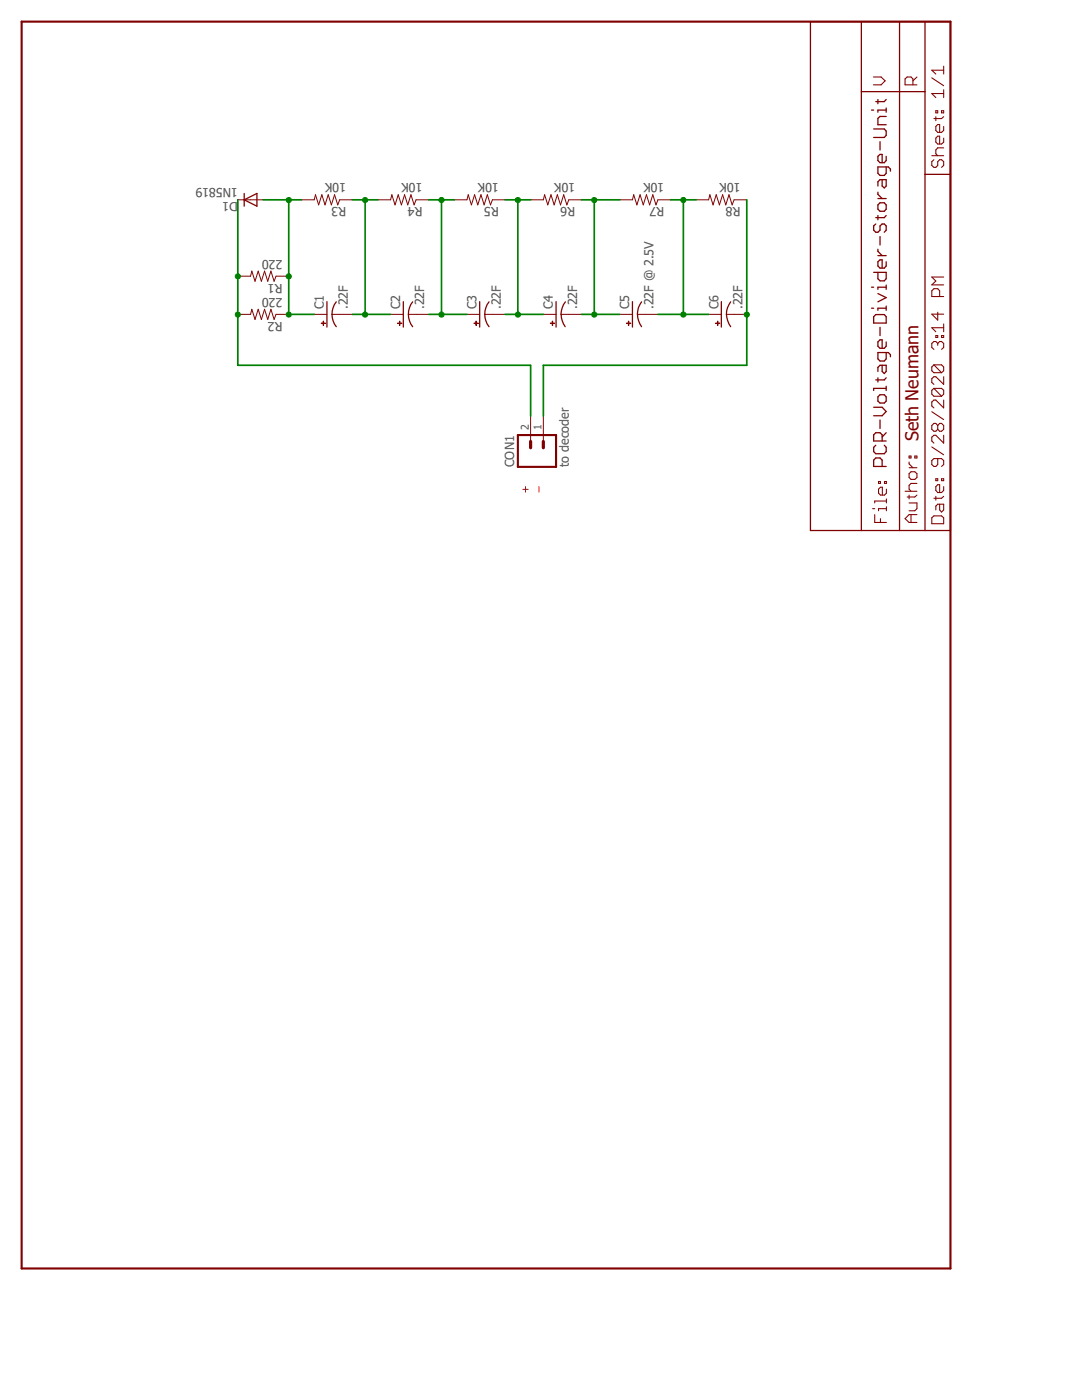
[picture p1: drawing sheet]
<svg xmlns="http://www.w3.org/2000/svg" width="216mm" height="279mm" viewBox="0 0 216 279" stroke-linecap="round" stroke-linejoin="round" font-family="sans-serif">
<path d="M4.1 4.1l186.1 249.6M190.2 4.1l-186.1 249.6" fill="none" stroke="#fff" stroke-width=".2"/>
<path d="M104.3 97.7h1.1M104.9 97.1v1.1M107.5 97.1v1.1" fill="none" stroke="#f00" stroke-width=".2"/>
<path d="M4.3 4.3h185.4v248.9h-185.4zM103.3 86.8h7.7v6.4h-7.7z" fill="none" stroke="#800000" stroke-width=".42"/>
<g fill="none" stroke="#800000" stroke-width=".25">
<path d="M161.7 4.3h28v101.6h-28zM171.9 18.3h12.7M171.9 4.3v101.6M175.2 19.9v.8M176.8 19.9l-.4 .4h-1.6M179.5 4.3v101.6M184.6 4.3v101.6M48.7 39.9l2.6-1.3v2.5zM48.7 38.6v2.5M173.9 22h.4M174.3 25.7h2.1l.4 .5v.8l-.4 .4h-2.1M175.2 38.4v.4l.8 .8"/>
<path d="M175.2 39.6h1.6M175.6 28.3v1.6M176 35.9v1.2l.4 .4 .4-.4v-1.2h-1.2l-.4 .4v.8M176.8 31.2v.8l-.4 .5h-.8l-.4-.5v-.8l.4-.4h.4v1.7M176.8 21.5v.9M176.8 33.3v1.3l-.4 .4h-.8l-.4-.4v-1.3h2l.5 .4v.5M176.8 22h-1.6v.4M176.8 23.2h-1.2l-.4 .4v1.3h1.6M184.6 34.8h5.1M173.9 57.3h.4M174.3 54.4h2.5v1.2l-.4 .4h-.8l-.4-.4v-1.2M174.8 44.7l-.5 .4v.8l.5 .5h.4l.4-.5v-.8l.4-.4h.4l.4 .4v.8l-.4 .5"/>
<path d="M175.2 43v.9M175.2 49.7v.5l.8 .8M175.2 58.6l1.6 .8-1.6 .8M175.2 51h1.6M175.6 40.5h.8l.4 .4v.8l-.4 .5h-.8l-.4-.5v-.8zM175.6 47.2v1.7M176.8 52.2v.9l-.4 .4h-.8l-.4-.4v-.9l.4-.3h.4v1.6M176.8 56.9v.8M176.8 57.3h-1.6v.4M176.8 43l-.4 .4h-1.6M65.2 60.2v5.1M67.1 60.2a4 4 0 0 0 0 5"/>
<path d="M173.9 61.5h.4M174.8 62.8h1.6l.4 .4v1.3h-2.5v-1.3zM175.2 79.2l.4-.4h.8l.4 .4v.9l-.4 .3h-.8l-.4-.3zM175.2 75.4v.8M175.6 65.3v1.7M176 72.9v1.2l.4 .4 .4-.4v-1.2h-1.2l-.4 .4v.8M176.8 77.5h-2.5v.4M176.8 68.2v.9l-.4 .4h-.8l-.4-.4v-.9l.4-.4h.4v1.7M176.8 61.1v.8M176.8 70.4v1.2l-.4 .5h-.8l-.4-.5v-1.2h2l.5 .4v.4M176.8 77.1v.8M176.8 61.5h-1.6v.4"/>
<path d="M176.8 75.4l-.4 .4h-1.6M174.3 81.3h1.7l.8 .8-.8 .9h-1.7M174.8 88.9l-.5 .4v.8l.5 .5h1.6l.4-.5v-.8l-.4-.4M175.6 83.8v1.7M176 93.1v-1.3l-.4-.4h-.8l-.5 .4v1.3h2.5M176 88v-1.2l-.4-.4h-.8l-.5 .4v1.2h2.5M176.8 86.4l-.8 .8"/>
</g>
<g fill="none" stroke="#800000" stroke-width=".21">
<path d="M174.3 15.4h1.5l.8 .7-.8 .8h-1.5M182.2 16.9v-1.2l-.4-.3h-.8l-.4 .3v1.2h2.4M183 15.4l-.8 .7M185.9 15.5l2.4 1.6M188.3 13.2v1.6M188.3 17.9v1.6M188.3 18.7h-2.4l.8 .8M188.3 14h-2.4l.8 .8M185.9 31.1h2.4M186.4 31.9l-.5 .4v.7l.5 .4h.3l.4-.4v-.7l.4-.4h.4l.4 .4v.7l-.4 .4M186.7 22.1h.4v.4h-.4zM186.7 23.3v.8"/>
<path d="M187.9 22.1h.4v.4h-.4zM188.3 25.2v.8l-.4 .4h-.8l-.4-.4v-.8l.4-.4h.4v1.6M188.3 27.6v.8l-.4 .3h-.8l-.4-.3v-.8l.4-.4h.4v1.5M188.3 29.5h-1.2l-.4 .4v.8l.4 .4M188.3 23.3l-.4 .4h-1.5M187.5 59.2v-1.2l-.4-.4h-.7l-.5 .4v1.2h2.4M188.3 55.3h-2.4l.8 .8-.8 .8h2.4M186.4 72.8h1.5l.4 .4v.8l-.4 .4M186.4 77.5h1.5l.4 .4v.8l-.4 .4M186.4 72.8l-.5 .4v.8l.5 .4h1.5M186.4 77.5l-.5 .4v.8l.5 .4h1.5M186.4 77.5l1.5 1.6"/>
<path d="M186.4 72.8l1.5 1.6M186.7 67h.4v.4h-.4zM187.1 68.5l.4-.3h.4l.4 .3v.8l-.4 .4M187.1 68.5l-.4-.3h-.3l-.5 .3v.8l.5 .4M187.1 62.3v1.6l-1.2-1.2h2.4M187.1 68.5v.4M187.9 67h.4v.4h-.4zM188.3 64.6v1.6M188.3 75.2v1.5l-1.6-1.5h-.3l-.5 .4v.7l.5 .4M188.3 79.8v1.6l-1.6-1.6h-.3l-.5 .4v.8l.5 .4M188.3 65.4h-2.4l.8 .8M175.3 96.1h.4v.4h-.4z"/>
<path d="M176.5 96.1h.4v.4h-.4zM176.9 100h-2.4v.4M176.9 97.6v.8l-.4 .4h-.8l-.4-.4v-.8l.4-.4h.4v1.6M176.9 99.6v.8M180.6 98h2.4M181.4 91h.4v.4h-.4zM181.4 92.2v.4l.8 .7M181.4 98.8v.8M181.4 93.3h1.6M181.8 94.1h.7l.5 .4v.8l-.5 .4h-.7l-.4-.4v-.8zM182.5 91h.5v.4h-.5zM183 96.5h-1.2l-.4 .4v.7l.4 .4"/>
<path d="M183 98.8l-.5 .4h-1.5M185.9 89.2l2.4 1.6M185.9 82.2l2.4 1.5M186.7 95.5h.4v.4h-.4zM186.7 99.1v.7M187.1 84.9l.4-.4h.4l.4 .4v.8l-.4 .4h-.4l-.4-.4M187.1 91.5v1.2l-.4 .4h-.3l-.5-.4v-.8l.5-.4h1.5l.4 .4v.8l-.4 .4M187.1 84.9l-.4-.4h-.3l-.5 .4v.8l.5 .4h.3l.4-.4M187.1 84.9v.8M187.9 95.5h.4v.4h-.4zM188.3 86.9v1.5l-1.6-1.5h-.3l-.5 .3v.8l.5 .4M188.3 97.1v.8l-.4 .4h-.8l-.4-.4v-.8l.4-.4h.4v1.6"/>
<path d="M188.3 99.1l-.4 .3h-1.5M174.1 101.5h.4M174.5 102.7v1.6h2.4M175.7 103.5v.8M176.9 101.5h-1.6v.4M176.9 101.1v.8M181.4 100.4h1.6v1.1l-.5 .4h-1.1M181.8 102.7v1.6M183 102.7h-1.6l-.8 .8 .8 .8h1.6M185.9 103.3l.5-.3h1.5l.4 .3v1.2h-2.4zM187.5 100.6v1.2l.4 .4 .4-.4v-1.2h-1.2l-.4 .4v.8"/>
</g>
<path d="M47.5 39.9h5M60.2 39.9h2.5l.2-1 .7 2 .6-2 .7 2 .6-2 .6 2 .7-2 .6 2 .4-1h2.5M75.4 39.9h2.5l.3-1 .6 2 .7-2 .6 2 .6-2 .7 2 .6-2 .6 2 .4-1h2.6M90.6 39.9h2.6l.2-1 .7 2 .6-2 .6 2 .7-2 .6 2 .6-2 .7 2 .4-1h2.5M105.9 39.9h2.5l.3-1 .6 2 .6-2 .7 2 .6-2 .6 2 .7-2 .6 2 .4-1h2.5M123.7 39.9h2.5l.2-1 .7 2 .6-2 .7 2 .6-2 .6 2 .7-2 .6 2 .4-1h2.5M138.9 39.9h2.5l.2-1 .7 2 .6-2 .7 2 .6-2 .6 2 .7-2 .6 2 .4-1h2.5M47.5 55.1h2.5l.2-1 .7 2 .6-2 .7 2 .6-2 .6 2 .7-2 .6 2 .4-1h2.5M47.5 62.7h2.5l.2-1 .7 2.1 .6-2.1 .7 2.1 .6-2.1 .6 2.1 .7-2.1 .6 2.1 .4-1.1h2.5M66.3 62.7h1.5M105.9 83v5.1M108.4 83v5.1" fill="none" stroke="#800000" stroke-width=".2"/>
<path d="M105.9 88.1v1.3M108.4 88.1v1.3" fill="none" stroke="#800000" stroke-width=".64"/>
<path d="M64.5 64.1l.1 .8z" fill-rule="evenodd" fill="#800000"/>
<path d="M64.5 64.1l.1 .8z" fill="none" stroke="#800000" stroke-width=".2"/>
<path d="M64.1 64.5l.8 .1z" fill-rule="evenodd" fill="#800000"/>
<path d="M62.7 62.7h2.5M64.1 64.5l.8 .1zM67.8 62.7h2.5M81.5 62.7h1.5" fill="none" stroke="#800000" stroke-width=".2"/>
<path d="M80.5 60.2v5.1M82.3 60.2a4 4 0 0 0 0 5" fill="none" stroke="#800000" stroke-width=".25"/>
<path d="M79.7 64.1l.1 .8z" fill-rule="evenodd" fill="#800000"/>
<path d="M79.7 64.1l.1 .8z" fill="none" stroke="#800000" stroke-width=".2"/>
<path d="M79.3 64.5l.9 .1z" fill-rule="evenodd" fill="#800000"/>
<path d="M77.9 62.7h2.6M79.3 64.5l.9 .1zM83 62.7h2.6M96.7 62.7h1.6" fill="none" stroke="#800000" stroke-width=".2"/>
<path d="M95.7 60.2v5.1M97.6 60.2a4 4 0 0 0 0 5" fill="none" stroke="#800000" stroke-width=".25"/>
<path d="M95 64.1v.8z" fill-rule="evenodd" fill="#800000"/>
<path d="M95 64.1v.8z" fill="none" stroke="#800000" stroke-width=".2"/>
<path d="M94.6 64.5l.8 .1z" fill-rule="evenodd" fill="#800000"/>
<path d="M93.2 62.7h2.5M94.6 64.5l.8 .1zM98.3 62.7h2.5M112 62.7h1.5" fill="none" stroke="#800000" stroke-width=".2"/>
<path d="M111 60.2v5.1M112 62.7a4.4 4.4 0 0 0 .8 2.5M112.8 60.2a4.5 4.5 0 0 0-.9 2.5" fill="none" stroke="#800000" stroke-width=".25"/>
<path d="M110.2 64.1l.1 .8z" fill-rule="evenodd" fill="#800000"/>
<path d="M110.2 64.1l.1 .8z" fill="none" stroke="#800000" stroke-width=".2"/>
<path d="M109.8 64.5l.9 .1z" fill-rule="evenodd" fill="#800000"/>
<path d="M108.4 62.7h2.6M109.8 64.5l.9 .1zM113.5 62.7h2.5M127.2 62.7h1.5" fill="none" stroke="#800000" stroke-width=".2"/>
<path d="M126.2 60.2v5.1M127.2 62.7a4.4 4.4 0 0 0 .8 2.5M128 60.2a4 4 0 0 0-.8 2.5" fill="none" stroke="#800000" stroke-width=".25"/>
<path d="M125.4 64.1l.1 .8z" fill-rule="evenodd" fill="#800000"/>
<path d="M125.4 64.1l.1 .8z" fill="none" stroke="#800000" stroke-width=".2"/>
<path d="M125 64.5l.9 .1z" fill-rule="evenodd" fill="#800000"/>
<path d="M123.7 62.7h2.5M125 64.5l.9 .1zM128.7 62.7h2.6M144.9 62.7h1.6" fill="none" stroke="#800000" stroke-width=".2"/>
<path d="M143.9 60.2v5.1M145.8 60.2a4 4 0 0 0 0 5" fill="none" stroke="#800000" stroke-width=".25"/>
<path d="M143.2 64.1l.1 .8z" fill-rule="evenodd" fill="#800000"/>
<path d="M143.2 64.1l.1 .8z" fill="none" stroke="#800000" stroke-width=".2"/>
<path d="M142.8 64.5l.8 .1z" fill-rule="evenodd" fill="#800000"/>
<path d="M141.4 62.7h2.5M142.8 64.5l.8 .1zM146.5 62.7h2.5" fill="none" stroke="#800000" stroke-width=".2"/>
<path d="M149 39.9v33h-40.6v10.1" fill="none" stroke="#008000" stroke-width=".34"/>
<circle cx="149" cy="62.8" r=".51" fill="#008000"/>
<circle cx="149" cy="62.8" r=".51" fill="none" stroke="#008000" stroke-width=".2"/>
<path d="M57.6 55.1v7.6h5.1" fill="none" stroke="#008000" stroke-width=".34"/>
<circle cx="57.6" cy="62.8" r=".51" fill="#008000"/>
<circle cx="57.6" cy="62.8" r=".51" fill="none" stroke="#008000" stroke-width=".2"/>
<path d="M52.5 39.9h7.7M57.6 39.9v15.2" fill="none" stroke="#008000" stroke-width=".34"/>
<circle cx="57.6" cy="55.2" r=".51" fill="#008000"/>
<circle cx="57.6" cy="55.2" r=".51" fill="none" stroke="#008000" stroke-width=".2"/>
<circle cx="57.6" cy="39.9" r=".51" fill="#008000"/>
<circle cx="57.6" cy="39.9" r=".51" fill="none" stroke="#008000" stroke-width=".2"/>
<path d="M47.5 55.1v7.6" fill="none" stroke="#008000" stroke-width=".34"/>
<circle cx="47.5" cy="62.8" r=".51" fill="#008000"/>
<circle cx="47.5" cy="62.8" r=".51" fill="none" stroke="#008000" stroke-width=".2"/>
<path d="M47.5 39.9v15.2M47.5 62.7v10.2h58.4v10.1" fill="none" stroke="#008000" stroke-width=".34"/>
<circle cx="47.5" cy="55.2" r=".51" fill="#008000"/>
<circle cx="47.5" cy="55.2" r=".51" fill="none" stroke="#008000" stroke-width=".2"/>
<path d="M70.3 39.9h5.1M72.9 39.9v22.8h-2.6" fill="none" stroke="#008000" stroke-width=".34"/>
<circle cx="72.9" cy="39.9" r=".51" fill="#008000"/>
<circle cx="72.9" cy="39.9" r=".51" fill="none" stroke="#008000" stroke-width=".2"/>
<path d="M72.9 62.7h5" fill="none" stroke="#008000" stroke-width=".34"/>
<circle cx="72.9" cy="62.8" r=".51" fill="#008000"/>
<circle cx="72.9" cy="62.8" r=".51" fill="none" stroke="#008000" stroke-width=".2"/>
<path d="M85.6 39.9h2.5v22.8h-2.5" fill="none" stroke="#008000" stroke-width=".34"/>
<circle cx="88.1" cy="39.9" r=".51" fill="#008000"/>
<circle cx="88.1" cy="39.9" r=".51" fill="none" stroke="#008000" stroke-width=".2"/>
<path d="M88.1 39.9h2.5M88.1 62.7h5.1" fill="none" stroke="#008000" stroke-width=".34"/>
<circle cx="88.1" cy="62.8" r=".51" fill="#008000"/>
<circle cx="88.1" cy="62.8" r=".51" fill="none" stroke="#008000" stroke-width=".2"/>
<path d="M116 39.9h7.7M118.6 39.9v22.8M116 62.7h7.7" fill="none" stroke="#008000" stroke-width=".34"/>
<circle cx="118.6" cy="62.8" r=".51" fill="#008000"/>
<circle cx="118.6" cy="62.8" r=".51" fill="none" stroke="#008000" stroke-width=".2"/>
<circle cx="118.6" cy="39.9" r=".51" fill="#008000"/>
<circle cx="118.6" cy="39.9" r=".51" fill="none" stroke="#008000" stroke-width=".2"/>
<path d="M133.8 39.9h5.1M136.4 39.9v22.8M131.3 62.7h10.1" fill="none" stroke="#008000" stroke-width=".34"/>
<circle cx="136.4" cy="62.8" r=".51" fill="#008000"/>
<circle cx="136.4" cy="62.8" r=".51" fill="none" stroke="#008000" stroke-width=".2"/>
<circle cx="136.4" cy="39.9" r=".51" fill="#008000"/>
<circle cx="136.4" cy="39.9" r=".51" fill="none" stroke="#008000" stroke-width=".2"/>
<path d="M100.8 39.9h5.1M103.3 39.9v22.8h-2.5" fill="none" stroke="#008000" stroke-width=".34"/>
<circle cx="103.3" cy="39.9" r=".51" fill="#008000"/>
<circle cx="103.3" cy="39.9" r=".51" fill="none" stroke="#008000" stroke-width=".2"/>
<path d="M103.3 62.7h5.1" fill="none" stroke="#008000" stroke-width=".34"/>
<circle cx="103.3" cy="62.8" r=".51" fill="#008000"/>
<circle cx="103.3" cy="62.8" r=".51" fill="none" stroke="#008000" stroke-width=".2"/>
<text font-size="3.6" fill="#800000" x="183.3" y="88.1" transform="rotate(-90 183.3 88.1)">Seth Neumann</text>
<g font-size="2.5" fill="#505050">
<text x="47.5" y="37.5" transform="rotate(-180 47.5 37.5)">1N5819</text>
<text x="47.5" y="40.3" transform="rotate(-180 47.5 40.3)">D1</text>
<text x="69" y="36.6" transform="rotate(-180 69 36.6)">10K</text>
<text x="69" y="41.4" transform="rotate(-180 69 41.4)">R3</text>
<text x="84.3" y="36.6" transform="rotate(-180 84.3 36.6)">10K</text>
<text x="84.3" y="41.4" transform="rotate(-180 84.3 41.4)">R4</text>
<text x="99.5" y="36.6" transform="rotate(-180 99.5 36.6)">10K</text>
<text x="99.5" y="41.4" transform="rotate(-180 99.5 41.4)">R5</text>
<text x="114.8" y="36.6" transform="rotate(-180 114.8 36.6)">10K</text>
<text x="114.8" y="41.4" transform="rotate(-180 114.8 41.4)">R6</text>
<text x="132.5" y="36.6" transform="rotate(-180 132.5 36.6)">10K</text>
<text x="132.5" y="41.4" transform="rotate(-180 132.5 41.4)">R7</text>
<text x="147.7" y="36.6" transform="rotate(-180 147.7 36.6)">10K</text>
<text x="147.7" y="41.4" transform="rotate(-180 147.7 41.4)">R8</text>
<text x="56.3" y="51.8" transform="rotate(-180 56.3 51.8)">220</text>
<text x="56.3" y="59.4" transform="rotate(-180 56.3 59.4)">220</text>
<text x="56.3" y="56.6" transform="rotate(-180 56.3 56.6)">R1</text>
<text x="56.3" y="64.2" transform="rotate(-180 56.3 64.2)">R2</text>
<text x="64.6" y="61.7" transform="rotate(-90 64.6 61.7)">C1</text>
<text x="69.4" y="61.7" transform="rotate(-90 69.4 61.7)">.22F</text>
<text x="79.8" y="61.7" transform="rotate(-90 79.8 61.7)">C2</text>
<text x="84.7" y="61.7" transform="rotate(-90 84.7 61.7)">.22F</text>
<text x="95.1" y="61.7" transform="rotate(-90 95.1 61.7)">C3</text>
<text x="99.9" y="61.7" transform="rotate(-90 99.9 61.7)">.22F</text>
<text x="110.3" y="61.7" transform="rotate(-90 110.3 61.7)">C4</text>
<text x="115.1" y="61.7" transform="rotate(-90 115.1 61.7)">.22F</text>
<text x="125.6" y="61.7" transform="rotate(-90 125.6 61.7)">C5</text>
<text x="130.4" y="61.7" transform="rotate(-90 130.4 61.7)">.22F @ 2.5V</text>
<text x="143.3" y="61.7" transform="rotate(-90 143.3 61.7)">C6</text>
<text x="148.1" y="61.7" transform="rotate(-90 148.1 61.7)">.22F</text>
<text x="102.6" y="93.2" transform="rotate(-90 102.6 93.2)">CON1</text>
<text x="113.5" y="93.2" transform="rotate(-90 113.5 93.2)">to decoder</text>
</g>
<g font-size="2.1" fill="#505050">
<text x="105.5" y="85.8" transform="rotate(-90 105.5 85.8)">2</text>
<text x="108" y="85.8" transform="rotate(-90 108 85.8)">1</text>
</g>
</svg>
